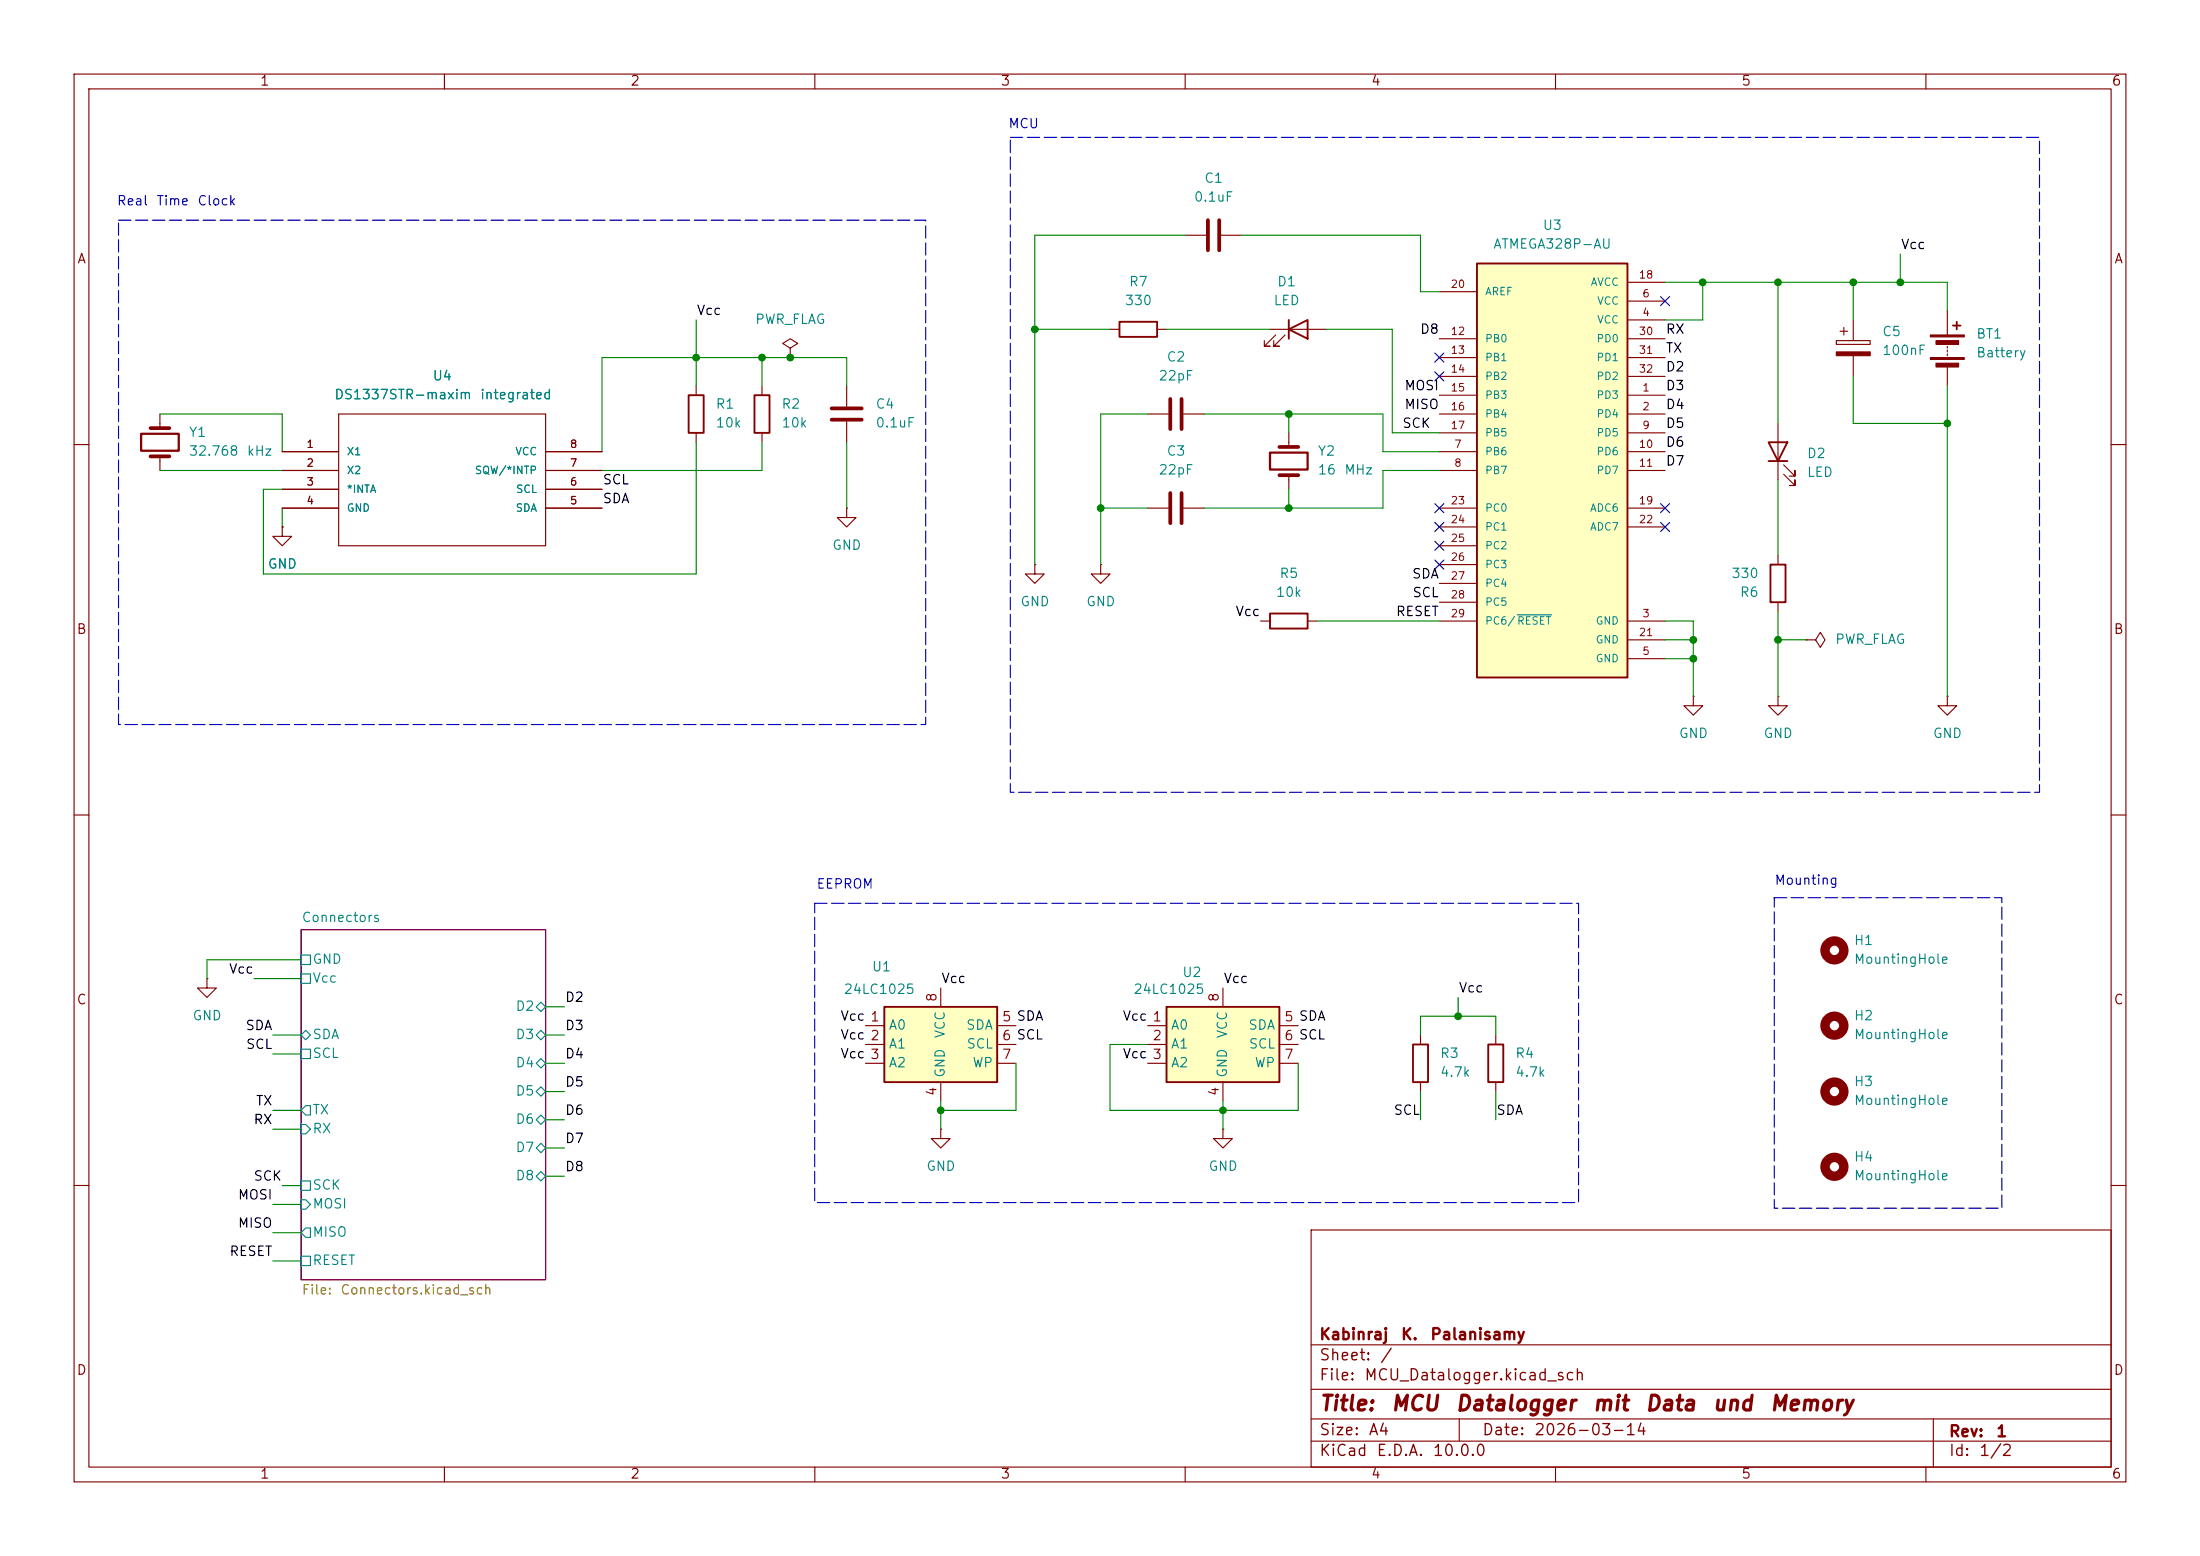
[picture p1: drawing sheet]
<svg xmlns="http://www.w3.org/2000/svg" width="297mm" height="210mm" viewBox="0 0 297 210" stroke-linecap="round" stroke-linejoin="round" font-family="sans-serif">
<g fill="none" stroke="#840000" stroke-width=".15">
<path d="M10 10h277v190h-277zM12 12h273v186h-273zM60 10v2M110 10v2M160 10v2M210 10v2M260 10v2M94 52.1v1.2M94 58.4v1.3M10 60h2M285 60h2M10 110h2"/>
<path d="M285 110h2M10 160h2M177 166h108v32h-108zM285 160h2M60 198v2M110 198v2M160 198v2M177 194.5h108M177 191.5h108M177 187.5h108M177 181.5h108M197 191.5v3"/>
<path d="M210 198v2M260 198v2M261 191.5v6.5"/>
</g>
<path d="M40.6 125.5h33.1v47.2h-33.1z" fill="none" stroke="#840084" stroke-width=".15"/>
<g fill="none" stroke="#008484" stroke-width=".15">
<path d="M40.6 128.9h1.3v1.3h-1.3zM40.6 131.4h1.3v1.3h-1.3zM40.6 139.7l.7-.6 .6 .6-.6 .6zM72.4 135.9l.6-.6 .7 .6-.7 .6zM72.4 139.7l.6-.6 .7 .6-.7 .6zM40.6 159.4h1.3v1.3h-1.3zM40.6 151.8h.7l.6 .6-.6 .6h-.7zM40.6 141.6h1.3v1.3h-1.3zM41.3 149.2h.6v1.3h-.6l-.7-.6zM72.4 143.5l.6-.6 .7 .6-.7 .6zM72.4 147.3l.6-.6 .7 .6-.7 .7zM72.4 151.1l.6-.6 .7 .6-.7 .7z"/>
<path d="M72.4 154.9l.6-.6 .7 .6-.7 .7zM72.4 158.8l.6-.7 .7 .7-.7 .6zM40.6 161.9h.7l.6 .7-.6 .6h-.7zM40.6 169.5h1.3v1.3h-1.3zM41.3 165.7h.6v1.3h-.6l-.7-.6z"/>
</g>
<path d="M93 53.3h2v5.1h-2z" fill="none" stroke="#840000" stroke-width=".25"/>
<path d="M157.5 135.9h15.2v10.2h-15.2z" fill="#ffffc2"/>
<path d="M101.9 53.3h2v5.1h-2zM238.8 59.7h2.5l-1.3 2.5zM238.8 62.2h2.5M239 76.2h2v5.1h-2zM157.5 135.9h15.2v10.2h-15.2zM200.9 141h2v5.1h-2z" fill="none" stroke="#840000" stroke-width=".25"/>
<g fill="none" stroke="#840000" stroke-width=".15">
<path d="M21.6 55.9v1.9M45.7 55.9h28v17.8h-28zM102.9 52.1v1.2M102.9 58.4v1.3M106.7 47l1-.6-1-.7-1 .7 1 .6v1.3M106.7 48.3h.1M114.3 52.1v2.8M114.3 56.9v2.8M154.9 55.9h2.8M159.8 55.9h2.8M240 57.2v7.6M247.9 46h4.6v.5h-4.6z"/>
<path d="M248.4 44.7h1M248.9 44.2v1M250.2 43.2v2.8M250.2 48v2.8M21.6 61.6v1.9M38.1 71.1v1.3h1.3l-1.3 1.3-1.3-1.3h1.3M38.1 71.1h.1M38.1 63.5h7.6M38.1 66h7.6M38.1 68.6h7.6M38.1 61h7.6M73.7 63.5h7.6"/>
<path d="M73.7 66h7.6M73.7 68.6h7.6M73.7 61h7.6M240 74.9v1.3M240.8 64l1.5 1.5v-.7v.7h-.7M240.8 62.7l1.5 1.6v-.8v.8h-.7M228.6 94v1.3h1.3l-1.3 1.2-1.3-1.2h1.3M228.6 94h.1M240 94v1.3h1.3l-1.3 1.2-1.2-1.2h1.2M240 94h.1M240 81.3v1.3M243.8 86.4h1.3l.6-1.1 .7 1.1-.7 1-.6-1"/>
<path d="M243.8 86.4h.1M262.9 94v1.3h1.3l-1.3 1.2-1.3-1.2h1.3M262.9 94h.1M27.9 132.1v1.3h1.3l-1.3 1.2-1.2-1.2h1.2M27.9 132.1h.1M154.9 138.4h2.6M165.1 133.4v2.5M172.7 138.4h2.6M201.9 139.7v1.3M154.9 141h2.6M154.9 143.5h2.6M165.1 146.1v2.5"/>
<path d="M172.7 141h2.6M172.7 143.5h2.6M201.9 146.1v1.2"/>
</g>
<g fill="none" stroke="#840000" stroke-width="1.3">
<circle cx="247.6" cy="128.3" r="1.27"/>
<circle cx="247.6" cy="147.3" r="1.27"/>
<circle cx="247.6" cy="157.5" r="1.27"/>
</g>
<path d="M20.3 57.8h2.6M112.3 55.1h4M112.3 56.6h4M158 53.8v4.1M159.5 53.8v4.1M20.3 61.6h2.6" fill="none" stroke="#840000" stroke-width=".51"/>
<path d="M247.9 47.5h4.6v.5h-4.6z" fill="#840000" stroke="#840000" stroke-width=".15"/>
<path d="M19 58.5h5.1v2.3h-5.1z" fill="none" stroke="#840000" stroke-width=".3"/>
<path d="M199.4 35.6h20.3v55.8h-20.3z" fill="#ffffc2"/>
<path d="M199.4 35.6h20.3v55.8h-20.3zM151.1 43.4h5.1v2.1h-5.1zM174 44.5l2.5-1.3v2.5zM174 43.2v2.5M263.7 43.9h1M264.2 43.4v1.1M171.4 82.8h5.1v2h-5.1zM190.8 141h2v5.1h-2z" fill="none" stroke="#840000" stroke-width=".25"/>
<g fill="none" stroke="#840000" stroke-width=".15">
<path d="M160 31.8h2.8M164.8 31.8h2.8M194.3 39.4h5.1M219.7 38.1h5.1M149.9 44.5h1.2M156.2 44.5h1.3M171.4 44.5h7.7M172.2 45.2l-1.5 1.5h.7h-.7v-.7M173.5 45.2l-1.5 1.5h.7h-.7v-.7M174 58.4v1.9M194.3 53.3h5.1M194.3 55.9h5.1"/>
<path d="M194.3 58.4h5.1M194.3 45.7h5.1M194.3 48.3h5.1M194.3 50.8h5.1M219.7 53.3h5.1M219.7 55.9h5.1M219.7 43.2h5.1M219.7 58.4h5.1M219.7 45.7h5.1M219.7 48.3h5.1M219.7 50.8h5.1M219.7 40.6h5.1"/>
<path d="M262.9 41.9v3.3M262.9 46.7v.3M262.9 47.2v.3M262.9 47.8v.2M262.9 49.5v2.6M114.3 68.6v1.3h1.3l-1.3 1.2-1.3-1.2h1.3M114.3 68.6h.1M139.7 76.2v1.3h1.3l-1.3 1.2-1.3-1.2h1.3M139.7 76.2h.1M148.6 76.2v1.3h1.3l-1.3 1.2-1.3-1.2h1.3M148.6 76.2h.1M154.9 68.6h2.8"/>
<path d="M159.8 68.6h2.8M174 64.1v1.9M194.3 61h5.1M194.3 63.5h5.1M194.3 68.6h5.1M194.3 71.1h5.1M194.3 73.7h5.1M194.3 76.2h5.1M194.3 78.7h5.1M219.7 61h5.1M219.7 63.5h5.1M219.7 68.6h5.1"/>
<path d="M219.7 71.1h5.1M170.2 83.8h1.2M176.5 83.8h1.3M194.3 83.8h5.1M194.3 81.3h5.1M219.7 83.8h5.1M219.7 88.9h5.1M219.7 86.4h5.1M191.8 139.7v1.3M165.1 152.4v1.3h1.3l-1.3 1.2-1.3-1.2h1.3M165.1 152.4h.1M191.8 146.1v1.2"/>
</g>
<path d="M204.8 83h4.7" fill="none" stroke="#008484" stroke-width=".15"/>
<g fill="#840000" stroke="#840000" stroke-width=".15">
<path d="M260.6 45.2h4.6v.3h-4.6z"/>
<path d="M260.6 48.3h4.6v.2h-4.6z"/>
<path d="M261.4 46h3v.5h-3z"/>
<path d="M261.4 49h3v.5h-3z"/>
</g>
<path d="M163.1 29.7v4.1M164.6 29.7v4.1M158 66.5v4.1M159.5 66.5v4.1M172.7 64.1h2.6M172.7 60.3h2.6" fill="none" stroke="#840000" stroke-width=".51"/>
<path d="M171.4 61.1h5.1v2.3h-5.1z" fill="none" stroke="#840000" stroke-width=".3"/>
<path d="M119.4 135.9h15.2v10.2h-15.2z" fill="#ffffc2"/>
<path d="M119.4 135.9h15.2v10.2h-15.2z" fill="none" stroke="#840000" stroke-width=".25"/>
<g fill="none" stroke="#840000" stroke-width=".15">
<path d="M38.1 71.1h.1M38.1 63.5h7.6M38.1 66h7.6M38.1 68.6h7.6M38.1 61h7.6M73.7 63.5h7.6M73.7 66h7.6M73.7 68.6h7.6M73.7 61h7.6M116.8 138.4h2.6M127 133.4v2.5M134.6 138.4h2.6"/>
<path d="M116.8 141h2.6M116.8 143.5h2.6M127 152.4v1.3h1.3l-1.3 1.2-1.3-1.2h1.3M127 152.4h.1M127 146.1v2.5M134.6 141h2.6M134.6 143.5h2.6"/>
</g>
<circle cx="247.6" cy="138.4" r="1.27" fill="none" stroke="#840000" stroke-width="1.3"/>
<g fill="none" stroke="#008400" stroke-width=".15">
<path d="M160 31.8h-20.3v44.4M167.6 31.8h24.2v7.6h2.5M224.8 38.1h38.1v3.8M229.9 38.1v5.1h-5.1M240 38.1v19.1M250.2 38.1v5.1M256.5 34.3v3.8M21.6 55.9h16.5v5.1M94 43.2v8.9M94 59.7v17.8h-58.4v-11.5h2.5M102.9 48.3v3.8M102.9 59.7v3.8h-21.6"/>
<path d="M114.3 52.1v-3.8h-33v12.7M114.3 59.7v8.9M139.7 44.5h10.2M154.9 55.9h-6.3v20.3M157.5 44.5h13.9M162.6 55.9h24.1v5.1h7.6M174 55.9v2.5M179.1 44.5h8.9v13.9h6.3M250.2 50.8v6.4h12.7M262.9 52.1v41.9M21.6 63.5h16.5M38.1 68.6v2.5"/>
<path d="M148.6 68.6h6.3M174 66v2.6M194.3 63.5h-7.6v5.1h-24.1M240 64.8v10.1M177.8 83.8h16.5M224.8 86.4h3.8M224.8 83.8h3.8v10.2M224.8 88.9h3.8M240 82.6v11.4M240 86.4h3.8M34.3 132.1h6.3M36.8 139.7h3.8"/>
<path d="M40.6 129.5h-12.7v2.6M73.7 135.9h2.5M73.7 139.7h2.5M191.8 139.7v-2.5h10.1v2.5M196.8 134.6v2.6M36.8 149.9h3.8M36.8 152.4h3.8M36.8 142.2h3.8M73.7 143.5h2.5M73.7 154.9h2.5M73.7 151.1h2.5M73.7 158.8h2.5"/>
<path d="M73.7 147.3h2.5M127 148.6v3.8M137.2 143.5v6.4h-10.2M154.9 141h-5v8.9h25.4v-6.4M165.1 148.6v3.8M191.8 147.3v3.8M201.9 147.3v3.8M36.8 166.4h3.8M36.8 170.2h3.8M36.8 162.6h3.8M38.1 160h2.5"/>
</g>
<g fill="none" stroke="#000084" stroke-width=".15">
<path d="M193.7 50.2l1.2 1.2M193.7 47.7l1.2 1.2M194.9 50.2l-1.2 1.2M194.9 47.7l-1.2 1.2M224.2 40l1.2 1.2M225.4 40l-1.2 1.2M193.7 75.6l1.2 1.2M193.7 73.1l1.2 1.2M193.7 68l1.2 1.2M193.7 70.5l1.2 1.2M194.9 75.6l-1.2 1.2M194.9 70.5l-1.2 1.2"/>
<path d="M194.9 73.1l-1.2 1.2M194.9 68l-1.2 1.2M224.2 68l1.2 1.2M224.2 70.5l1.2 1.2M225.4 68l-1.2 1.2M225.4 70.5l-1.2 1.2"/>
</g>
<path d="M136.4 18.5h138.9v88.4h-138.9zM16 29.7h109v68.1h-109zM110 121.9h103.1v40.4h-103.1zM239.5 121.2h30.8v41.9h-30.8z" fill="none" stroke="#0000c2" stroke-width=".15" stroke-dasharray="1.7 .6"/>
<g fill="#008400" stroke="#008400" stroke-width=".14">
<circle cx="240" cy="38.1" r=".46"/>
<circle cx="250.2" cy="38.1" r=".46"/>
<circle cx="262.9" cy="57.2" r=".46"/>
<circle cx="256.5" cy="38.1" r=".46"/>
<circle cx="229.9" cy="38.1" r=".46"/>
<circle cx="196.8" cy="137.2" r=".46"/>
<circle cx="174" cy="55.9" r=".46"/>
<circle cx="174" cy="68.6" r=".46"/>
<circle cx="127" cy="149.9" r=".46"/>
<circle cx="165.1" cy="149.9" r=".46"/>
<circle cx="148.6" cy="68.6" r=".46"/>
<circle cx="106.7" cy="48.3" r=".46"/>
<circle cx="139.7" cy="44.5" r=".46"/>
<circle cx="102.9" cy="48.3" r=".46"/>
<circle cx="94" cy="48.3" r=".46"/>
<circle cx="240" cy="86.4" r=".46"/>
<circle cx="228.6" cy="88.9" r=".46"/>
<circle cx="228.6" cy="86.4" r=".46"/>
</g>
<g font-size="2" fill="#840000">
<text x="178" y="190.9">Title:</text>
<text x="187.7" y="190.9">MCU</text>
<text x="196.4" y="190.9">Datalogger</text>
<text x="214.9" y="190.9">mit</text>
<text x="222" y="190.9">Data</text>
<text x="231" y="190.9">und</text>
<text x="238.8" y="190.9">Memory</text>
</g>
<g font-size="1.5" fill="#840000">
<text x="178" y="184">Sheet:</text>
<text x="178" y="181.2">Kabinraj</text>
<text x="186.2" y="184">/</text>
<text x="189" y="181.2">K.</text>
<text x="193" y="181.2">Palanisamy</text>
<text x="178" y="186.7">File:</text>
<text x="184.1" y="186.7">MCU_Datalogger.kicad_sch</text>
<text x="178" y="196.9">KiCad</text>
<text x="178" y="194.1">Size:</text>
<text x="184.7" y="194.1">A4</text>
<text x="185.7" y="196.9">E.D.A.</text>
<text x="193.3" y="196.9">10.0.0</text>
<text x="200" y="194.1">Date:</text>
<text x="207" y="194.1">2026-03-14</text>
<text x="263" y="194.3">Rev:</text>
<text x="263" y="196.9">Id:</text>
<text x="267.1" y="196.9">1/2</text>
<text x="269.4" y="194.3">1</text>
</g>
<g font-size="1.3" fill="#840000">
<text x="35" y="11.9">1</text>
<text x="85" y="11.9">2</text>
<text x="135" y="11.9">3</text>
<text x="185" y="11.9">4</text>
<text x="235" y="11.9">5</text>
<text x="285" y="11.9">6</text>
<text x="10.3" y="35.9">A</text>
<text x="285.3" y="35.9">A</text>
<text x="10.3" y="85.9">B</text>
<text x="285.3" y="85.9">B</text>
<text x="10.3" y="135.9">C</text>
<text x="126.7" y="135.3" transform="rotate(-90 126.7 135.3)">8</text>
<text x="164.8" y="135.3" transform="rotate(-90 164.8 135.3)">8</text>
<text x="285.3" y="135.9">C</text>
<text x="135.2" y="138.2">5 SDA</text>
<text x="135.2" y="140.7">6 SCL</text>
<text x="135.2" y="143.3">7</text>
<text x="155.5" y="140.7">2</text>
<text x="173.3" y="138.2">5 SDA</text>
<text x="173.3" y="140.7">6 SCL</text>
<text x="173.3" y="143.3">7</text>
<text x="126.7" y="148" transform="rotate(-90 126.7 148)">4</text>
<text x="164.8" y="148" transform="rotate(-90 164.8 148)">4</text>
<text x="10.3" y="185.9">D</text>
<text x="285.3" y="185.9">D</text>
<text x="35" y="199.9">1</text>
<text x="85" y="199.9">2</text>
<text x="135" y="199.9">3</text>
<text x="185" y="199.9">4</text>
<text x="235" y="199.9">5</text>
<text x="285" y="199.9">6</text>
</g>
<g font-size="1.3" fill="#0000c2">
<text x="136" y="17.6">MCU</text>
<text x="15.7" y="28">Real</text>
<text x="21" y="28">Time</text>
<text x="26.6" y="28">Clock</text>
<text x="239.5" y="119.7">Mounting</text>
<text x="110.1" y="120.2">EEPROM</text>
</g>
<g font-size="1.3" fill="#008484">
<text x="161.1" y="27.5">0.1uF</text>
<text x="162.5" y="25">C1</text>
<text x="201.5" y="33.9">ATMEGA328P-AU</text>
<text x="208.2" y="31.3">U3</text>
<text x="151.8" y="41.5">330</text>
<text x="152.3" y="39">R7</text>
<text x="171.8" y="41.5">LED</text>
<text x="172.3" y="39">D1</text>
<text x="101.9" y="44">PWR_FLAG</text>
<text x="254" y="45.7">C5</text>
<text x="266.7" y="46">BT1</text>
<text x="58.3" y="51.7">U4</text>
<text x="156.3" y="51.7">22pF</text>
<text x="157.4" y="49.1">C2</text>
<text x="254" y="48.2">100nF</text>
<text x="266.7" y="48.6">Battery</text>
<text x="25.4" y="59.3">Y1</text>
<text x="45" y="54.2">DS1337STR-maxim</text>
<text x="64.7" y="54.2">integrated</text>
<text x="96.5" y="55.5">R1</text>
<text x="96.5" y="58">10k</text>
<text x="105.4" y="55.5">R2</text>
<text x="105.4" y="58">10k</text>
<text x="118.1" y="55.5">C4</text>
<text x="118.1" y="58">0.1uF</text>
<text x="25.4" y="61.8">32.768</text>
<text x="33.2" y="61.8">kHz</text>
<text x="156.3" y="64.4">22pF</text>
<text x="157.4" y="61.8">C3</text>
<text x="177.8" y="61.8">Y2</text>
<text x="177.8" y="64.4">16</text>
<text x="181.4" y="64.4">MHz</text>
<text x="243.8" y="62.1">D2</text>
<text x="243.8" y="64.7">LED</text>
<text x="36.1" y="77.1">GND</text>
<text x="112.3" y="74.5">GND</text>
<text x="137.7" y="82.1">GND</text>
<text x="146.6" y="82.1">GND</text>
<text x="172.2" y="80.9">10k</text>
<text x="172.6" y="78.3">R5</text>
<text x="233.6" y="78.3">330</text>
<text x="234.8" y="80.9">R6</text>
<text x="247.7" y="87.2">PWR_FLAG</text>
<text x="226.6" y="99.9">GND</text>
<text x="238" y="99.9">GND</text>
<text x="260.9" y="99.9">GND</text>
<text x="40.6" y="124.8">Connectors</text>
<text x="42.1" y="130.4">GND</text>
<text x="117.6" y="131.4">U1</text>
<text x="250.2" y="127.9">H1</text>
<text x="250.2" y="130.4">MountingHole</text>
<text x="42.1" y="132.9">Vcc</text>
<text x="69.5" y="136.8">D2</text>
<text x="113.8" y="134.5">24LC1025</text>
<text x="152.9" y="134.5">24LC1025</text>
<text x="159.5" y="132.2">U2</text>
<text x="25.9" y="138">GND</text>
<text x="42.1" y="140.6">SDA</text>
<text x="42.1" y="143.1">SCL</text>
<text x="69.5" y="140.6">D3</text>
<text x="119.9" y="139.3">A0</text>
<text x="119.9" y="141.8">A1</text>
<text x="127.9" y="140.2" transform="rotate(-90 127.9 140.2)">VCC</text>
<text x="130.3" y="139.3">SDA</text>
<text x="130.4" y="141.8">SCL</text>
<text x="158" y="139.3">A0</text>
<text x="158" y="141.8">A1</text>
<text x="166" y="140.2" transform="rotate(-90 166 140.2)">VCC</text>
<text x="168.4" y="139.3">SDA</text>
<text x="168.5" y="141.8">SCL</text>
<text x="194.3" y="143.1">R3</text>
<text x="204.5" y="143.1">R4</text>
<text x="250.2" y="138">H2</text>
<text x="250.2" y="140.6">MountingHole</text>
<text x="69.5" y="144.4">D4</text>
<text x="69.5" y="148.2">D5</text>
<text x="119.9" y="144.4">A2</text>
<text x="127.9" y="145.5" transform="rotate(-90 127.9 145.5)">GND</text>
<text x="131.2" y="144.4">WP</text>
<text x="158" y="144.4">A2</text>
<text x="166" y="145.5" transform="rotate(-90 166 145.5)">GND</text>
<text x="169.3" y="144.4">WP</text>
<text x="194.3" y="145.6">4.7k</text>
<text x="204.5" y="145.6">4.7k</text>
<text x="250.2" y="146.9">H3</text>
<text x="250.2" y="149.5">MountingHole</text>
<text x="42.1" y="150.7">TX</text>
<text x="42.1" y="153.3">RX</text>
<text x="69.5" y="152">D6</text>
<text x="69.5" y="155.8">D7</text>
<text x="42.1" y="160.9">SCK</text>
<text x="69.5" y="159.6">D8</text>
<text x="125" y="158.3">GND</text>
<text x="163.1" y="158.3">GND</text>
<text x="250.2" y="157.1">H4</text>
<text x="250.2" y="159.6">MountingHole</text>
<text x="42.1" y="167.2">MISO</text>
<text x="42.1" y="163.4">MOSI</text>
<text x="42.1" y="171">RESET</text>
</g>
<g font-size="1.3">
<text x="256.5" y="33.9">Vcc</text>
<text x="94" y="42.8">Vcc</text>
<text x="191.6" y="45.4">D8</text>
<text x="224.8" y="45.4">RX</text>
<text x="224.8" y="47.9">TX</text>
<text x="189.5" y="53">MOSI</text>
<text x="224.8" y="53">D3</text>
<text x="224.8" y="50.5">D2</text>
<text x="189.2" y="58.1">SCK</text>
<text x="189.5" y="55.5">MISO</text>
<text x="224.8" y="58.1">D5</text>
<text x="224.8" y="55.5">D4</text>
<text x="81.3" y="65.7">SCL</text>
<text x="224.8" y="60.6">D6</text>
<text x="224.8" y="63.2">D7</text>
<text x="81.3" y="68.2">SDA</text>
<text x="166.7" y="83.5">Vcc</text>
<text x="188.4" y="83.5">RESET</text>
<text x="190.5" y="78.4">SDA</text>
<text x="190.6" y="80.9">SCL</text>
<text x="30.8" y="131.7">Vcc</text>
<text x="76.2" y="135.5">D2</text>
<text x="127" y="133">Vcc</text>
<text x="165.1" y="133">Vcc</text>
<text x="196.8" y="134.3">Vcc</text>
<text x="33.1" y="139.4">SDA</text>
<text x="33.1" y="141.9">SCL</text>
<text x="76.2" y="143.2">D4</text>
<text x="76.2" y="139.4">D3</text>
<text x="113.4" y="143.2">Vcc 3</text>
<text x="113.4" y="138.1">Vcc 1</text>
<text x="113.4" y="140.6">Vcc 2</text>
<text x="151.5" y="143.2">Vcc 3</text>
<text x="151.5" y="138.1">Vcc 1</text>
<text x="34.4" y="149.5">TX</text>
<text x="76.2" y="147">D5</text>
<text x="34.1" y="152.1">RX</text>
<text x="76.2" y="154.6">D7</text>
<text x="76.2" y="150.8">D6</text>
<text x="188.1" y="150.8">SCL</text>
<text x="201.9" y="150.8">SDA</text>
<text x="34.1" y="159.7">SCK</text>
<text x="76.2" y="158.4">D8</text>
<text x="32" y="162.2">MOSI</text>
<text x="32" y="166">MISO</text>
<text x="30.9" y="169.8">RESET</text>
</g>
<g font-size="1.3" fill="#848400">
<text x="40.6" y="175">File:</text>
<text x="45.9" y="175">Connectors.kicad_sch</text>
</g>
<g font-size="1" fill="#840000">
<text x="195.8" y="39.1">20</text>
<text x="221.2" y="37.8">18</text>
<text x="221.6" y="40.4">6</text>
<text x="195.8" y="45.5">12</text>
<text x="221.2" y="45.5">30</text>
<text x="221.6" y="42.9">4</text>
<text x="195.8" y="48">13</text>
<text x="195.8" y="50.5">14</text>
<text x="195.8" y="53.1">15</text>
<text x="221.2" y="48">31</text>
<text x="221.2" y="50.5">32</text>
<text x="221.6" y="53.1">1</text>
<text x="195.8" y="55.6">16</text>
<text x="195.8" y="58.2">17</text>
<text x="221.6" y="55.6">2</text>
<text x="221.6" y="58.2">9</text>
<text x="41.3" y="63.2">2</text>
<text x="41.3" y="65.8">3</text>
<text x="41.3" y="60.7">1</text>
<text x="76.9" y="65.8">6</text>
<text x="76.9" y="63.2">7</text>
<text x="76.9" y="60.7">8</text>
<text x="196.2" y="60.7">7</text>
<text x="196.2" y="63.2">8</text>
<text x="221.2" y="60.7">10</text>
<text x="221.2" y="63.2">11</text>
<text x="41.3" y="68.3">4</text>
<text x="76.9" y="68.3">5</text>
<text x="195.8" y="68.3">23</text>
<text x="195.8" y="70.9">24</text>
<text x="221.2" y="68.3">19</text>
<text x="221.2" y="70.9">22</text>
<text x="195.8" y="73.4">25</text>
<text x="195.8" y="75.9">26</text>
<text x="195.8" y="78.5">27</text>
<text x="195.8" y="81">28</text>
<text x="195.8" y="83.6">29</text>
<text x="221.6" y="83.6">3</text>
<text x="221.2" y="86.1">21</text>
<text x="221.6" y="88.6">5</text>
</g>
<g font-size="1" fill="#008484">
<text x="200.4" y="40.1">AREF</text>
<text x="214.7" y="38.8">AVCC</text>
<text x="215.5" y="41.4">VCC</text>
<text x="200.4" y="46.5">PB0</text>
<text x="215.4" y="46.5">PD0</text>
<text x="215.5" y="43.9">VCC</text>
<text x="200.4" y="49">PB1</text>
<text x="200.4" y="51.5">PB2</text>
<text x="215.4" y="49">PD1</text>
<text x="215.4" y="51.5">PD2</text>
<text x="200.4" y="54.1">PB3</text>
<text x="200.4" y="56.6">PB4</text>
<text x="200.4" y="59.2">PB5</text>
<text x="215.4" y="54.1">PD3</text>
<text x="215.4" y="56.6">PD4</text>
<text x="215.4" y="59.2">PD5</text>
<text x="46.7" y="64.2">X2</text>
<text x="46.7" y="61.7">X1</text>
<text x="64" y="64.2">SQW/*INTP</text>
<text x="69.5" y="61.7">VCC</text>
<text x="200.4" y="61.7">PB6</text>
<text x="200.4" y="64.2">PB7</text>
<text x="215.4" y="61.7">PD6</text>
<text x="215.4" y="64.2">PD7</text>
<text x="46.7" y="66.8">*INTA</text>
<text x="46.7" y="69.3">GND</text>
<text x="69.5" y="69.3">SDA</text>
<text x="69.6" y="66.8">SCL</text>
<text x="200.4" y="69.3">PC0</text>
<text x="200.4" y="71.9">PC1</text>
<text x="214.6" y="69.3">ADC6</text>
<text x="214.6" y="71.9">ADC7</text>
<text x="200.4" y="74.4">PC2</text>
<text x="200.4" y="76.9">PC3</text>
<text x="200.4" y="79.5">PC4</text>
<text x="200.4" y="82">PC5</text>
<text x="200.4" y="84.6">PC6/ RESET</text>
<text x="215.3" y="84.6">GND</text>
<text x="215.3" y="89.6">GND</text>
<text x="215.3" y="87.1">GND</text>
</g>
</svg>
